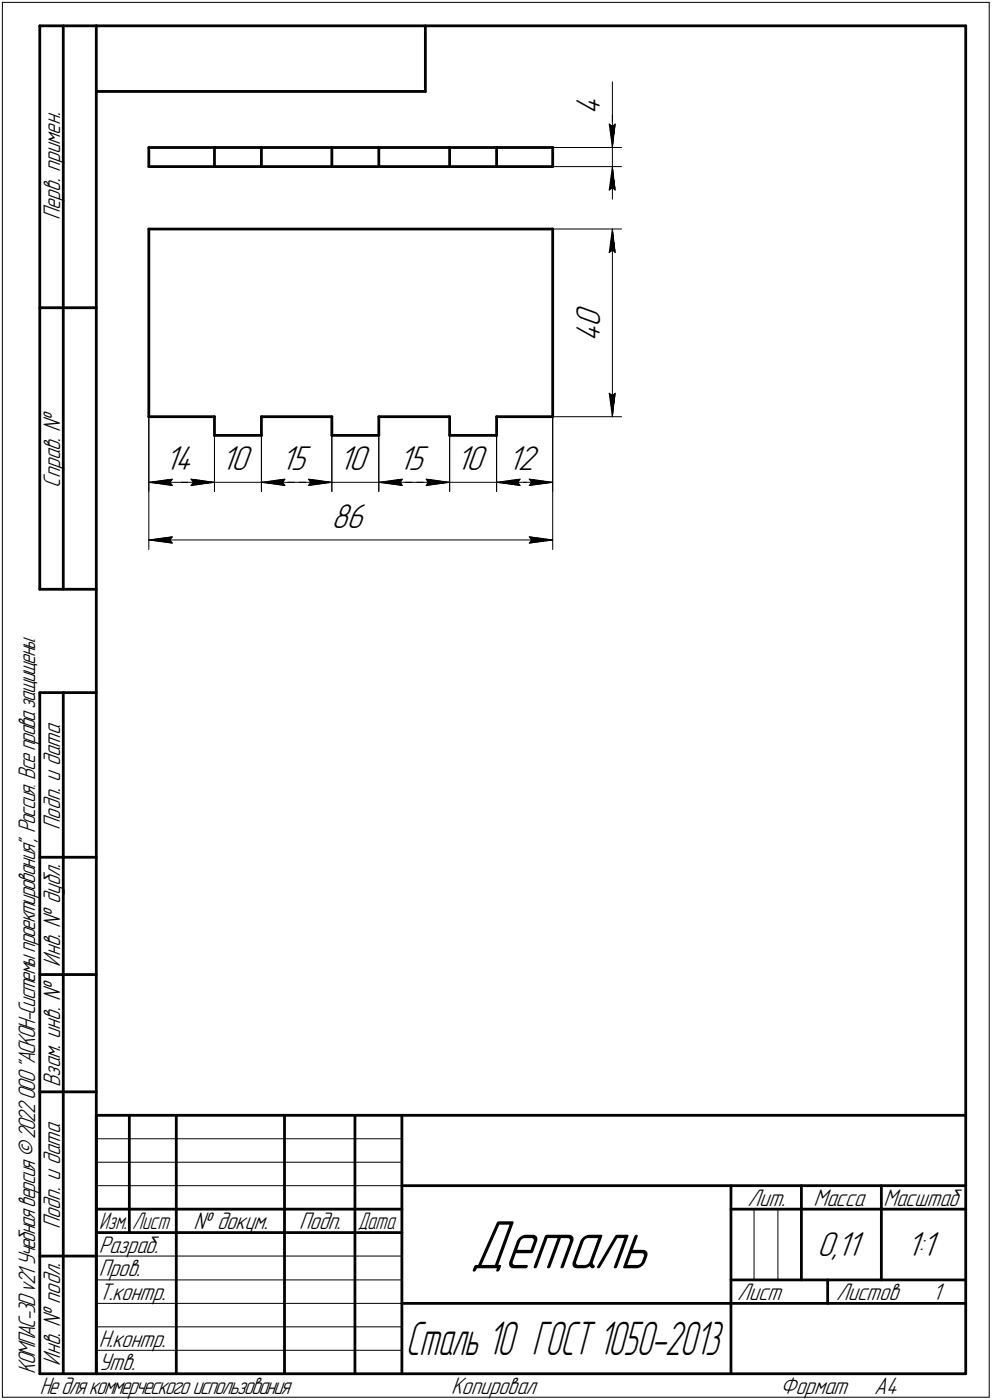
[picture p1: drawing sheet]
<svg xmlns="http://www.w3.org/2000/svg" width="211mm" height="298mm" viewBox="0 0 211 298" stroke-linecap="round" stroke-linejoin="round" font-family="sans-serif">
<g fill="none" stroke="#000" stroke-width=".59">
<path d="M8.5 5.5v120zM8.5 5.5h12zM13.5 5.5v120zM20.5 5.5v287zM20.5 5.5h185zM20.5 19.5h70zM90.5 5.5v14zM205.5 5.5v287zM31.7 31.4h13.9zM31.7 35.5h13.9zM31.7 31.4v4.1zM45.6 31.4h10z"/>
<path d="M45.6 35.5h10zM45.6 31.4v4.1zM55.6 31.4h15zM55.6 31.4v4.1zM55.6 35.5h15zM70.6 31.4v4.1zM70.6 35.5h10zM70.6 31.4h10zM80.6 31.4h15.1zM80.6 35.5h15.1zM80.6 31.4v4.1zM95.7 31.4h10z"/>
<path d="M95.7 31.4v4.1zM95.7 35.5h10zM105.7 35.5h11.9zM105.7 31.4h11.9zM105.7 31.4v4.1zM117.6 31.4v4.1zM31.7 48.8h85.9zM31.7 48.8v39.9zM117.6 48.8v39.9zM8.5 65.5h12zM31.7 88.7h13.9zM45.6 88.7v4z"/>
<path d="M45.6 92.7h10zM55.6 88.7h15zM55.6 88.7v4zM70.6 88.7v4zM70.6 92.7h10zM80.6 88.7h15.1zM80.6 88.7v4zM95.7 92.7h10zM95.7 88.7v4zM105.7 88.7h11.9zM105.7 88.7v4zM8.5 125.5h12z"/>
<path d="M8.5 147.5v145zM8.5 147.5h12zM13.5 147.5v145zM8.5 182.5h12zM8.5 207.5h12zM8.5 232.5h12zM20.5 237.5h185zM20.5 237.5v55zM27.5 237.5v25zM37.5 237.5v55zM60.5 237.5v55zM75.5 237.5v55z"/>
<path d="M85.5 237.5v55zM20.5 257.5h65zM85.5 252.5h120zM155.5 252.5v40zM155.5 257.5h15zM170.5 252.5v20zM170.5 257.5h35zM187.5 252.5v20zM8.5 267.5h12zM20.5 262.5h65zM85.5 277.5h70zM155.5 277.5h50z"/>
<path d="M155.5 272.5h50zM176.1 272.5v5zM8.5 292.5h12zM20.5 292.5h185z"/>
</g>
<g fill="none" stroke="#000" stroke-width=".21">
<path d="M.5 .5v297zM.5 .5h210zM130.3 17.4v9zM210.5 .5v297zM117.6 31.4h14.6zM117.6 35.5h14.6zM129.6 26.4l.7 .5zM129.6 26.4l.7 5zM130.3 26.4v5zM130.3 26.9l.6-.5zM130.3 24.5v6.9zM130.3 35.5l-.7 5z"/>
<path d="M130.3 40l.6 .5zM130.3 35.5l.6 5zM130.3 35.5v6.9zM130.3 31.4v4.1zM130.9 26.4l-.6 5zM117.6 48.8h14.6zM129.6 40.5l.7-.5zM129.6 53.8l.7-.5zM130.3 48.8l.6 5zM130.3 53.3l.6 .5zM130.3 48.8l-.7 5zM130.3 48.8v39.9z"/>
<path d="M31.7 88.7v28.3zM31.7 88.7v15.9zM45.6 88.7v15.9zM45.6 92.7v11.9zM55.6 92.7v11.9zM70.6 92.7v11.9zM80.6 92.7v11.9zM95.7 92.7v11.9zM105.7 92.7v11.9zM105.7 88.7v15.9zM117.6 88.7v28.3zM117.6 88.7v15.9z"/>
<path d="M117.6 88.7h14.6zM129.6 83.7l.7 5zM129.6 83.7l.7 .5zM130.3 84.2l.6-.5zM130.9 83.7l-.6 5zM31.7 115l5-.7zM31.7 115l5 .7zM31.7 115h85.9zM31.7 102.7l5-.7zM31.7 102.7l5 .7zM31.7 102.7h13.9zM36.2 115l.5 .7z"/>
<path d="M36.2 102.7l.5 .7zM36.7 114.3l-.5 .7zM36.7 102l-.5 .7zM38.6 102.7h7zM40.6 103.4l5-.7zM40.6 102l.5 .7zM40.6 102l5 .7zM41.1 102.7l-.5 .7zM45.6 102.7h10zM55.6 102.7l5 .7zM55.6 102.7l5-.7zM55.6 102.7h7.1z"/>
<path d="M55.6 102.7h15zM60.1 102.7l.5 .7zM60.6 102l-.5 .7zM63.7 102.7h6.9zM65.6 103.4l5-.7zM65.6 102l.5 .7zM65.6 102l5 .7zM66.1 102.7l-.5 .7zM70.6 102.7h10zM80.6 102.7l5 .7zM80.6 102.7l5-.7zM80.6 102.7h7z"/>
<path d="M80.6 102.7h15.1zM85.2 102.7l.4 .7zM85.6 102l-.4 .7zM88.6 102.7h7.1zM90.7 103.4l5-.7zM90.7 102l.4 .7zM90.7 102l5 .7zM91.1 102.7l-.4 .7zM95.7 102.7h10zM105.7 102.7l5 .7zM105.7 102.7l5-.7zM105.7 102.7h6.9z"/>
<path d="M105.7 102.7h11.9zM110.2 102.7l.5 .7zM110.7 102l-.5 .7zM112.6 115.7l5-.7zM112.6 114.3l.5 .7zM112.6 114.3l5 .7zM112.6 103.4l5-.7zM112.6 102l.5 .7zM112.6 102l5 .7zM113.1 115l-.5 .7zM113.1 102.7l-.5 .7zM20.5 247.5h65z"/>
<path d="M20.5 252.5h65zM20.5 242.5h65zM160.4 257.5v15zM165.5 257.5v15zM20.5 267.5h65zM20.5 272.5h65zM20.5 277.5h65zM.5 297.5h210zM20.5 282.5h65zM20.5 287.5h65z"/>
</g>
<g fill="#fff" stroke="#fff" stroke-width=".21">
<path d="M122.2 19.5h7.1zM122.2 19.6h7.1zM122.2 19.6h7.1zM122.2 19.7h7.1zM122.2 19.8h7.1zM122.2 19.9h7.1zM122.2 20h7.1zM122.2 20.1h7.1zM122.2 20.2h7.1zM122.2 20.2h7.1zM122.2 20.3h7.1zM122.2 20.4h7.1zM122.2 20.5h7.1zM122.2 20.6h7.1zM122.2 20.7h7.1zM122.2 20.7h7.1zM122.2 20.8h7.1zM122.2 20.9h7.1zM122.2 21h7.1zM122.2 21.1h7.1zM122.2 21.2h7.1zM122.2 21.3h7.1zM122.2 21.3h7.1zM122.2 21.4h7.1zM122.2 21.5h7.1zM122.2 21.6h7.1zM122.2 21.7h7.1zM122.2 21.8h7.1zM122.2 21.8h7.1zM122.2 21.9h7.1zM122.2 22h7.1zM122.2 22.1h7.1zM122.2 22.2h7.1zM122.2 22.3h7.1zM122.2 22.4h7.1zM122.2 22.4h7.1zM122.2 22.5h7.1zM122.2 22.6h7.1zM122.2 22.7h7.1zM122.2 22.8h7.1zM122.2 22.9h7.1zM122.2 22.9h7.1zM122.2 23h7.1zM122.2 23.1h7.1zM122.2 23.2h7.1zM122.2 23.3h7.1zM122.2 23.4h7.1zM122.2 23.5h7.1zM122.2 23.5h7.1zM122.2 23.6h7.1zM122.2 23.7h7.1zM122.2 23.8h7.1zM122.2 23.9h7.1zM122.2 24h7.1zM122.2 24h7.1zM122.2 24.1h7.1zM122.2 24.2h7.1zM122.2 24.3h7.1zM122.2 24.4h7.1z"/>
<path d="M129 26h2.5zM129.1 26.1h2.4zM129.1 26.2h2.4zM129.1 26.2h2.4zM129.1 26.3h2.4zM129.1 26.4h2.4zM129.1 26.5h2.4zM129.1 26.6h2.4zM129.2 26.7h2.2zM129.2 26.8h2.2zM129.2 26.8h2.2zM129.2 26.9h2.2zM129.2 27h2.2zM129.2 27.1h2.2zM129.2 27.2h2.2zM129.3 27.3h2zM129.3 27.3h2zM129.3 27.4h2zM129.3 27.5h2zM129.3 27.6h2zM129.3 27.7h2zM129.3 27.8h2zM129.4 27.9h1.8zM129.4 27.9h1.8zM129.4 28h1.8zM129.4 28.1h1.8zM129.4 28.2h1.8zM129.4 28.3h1.8zM129.4 28.4h1.8zM129.5 28.4h1.6zM129.5 28.5h1.6zM129.5 28.6h1.6zM129.5 28.7h1.6zM129.5 28.8h1.6zM129.5 28.9h1.6zM129.5 29h1.6zM129.5 29h1.6zM129.5 29.1h1.6zM129.5 29.2h1.6zM129.5 29.3h1.6zM129.5 29.4h1.6zM129.5 29.5h1.6zM129.5 29.5h1.6zM129.5 29.6h1.5zM129.6 29.7h1.4zM129.6 29.8h1.4zM129.7 29.9h1.2zM129.7 30h1.2zM129.8 30.1h1.1zM129.8 30.1h1zM129.8 30.2h1zM129.9 30.3h.8zM129.9 30.4h.8zM130 30.5h.7zM130 30.6h.6zM130 30.6h.6zM130 30.7h.6zM130 30.8h.6zM130.1 30.9h.5zM130.1 31h.4zM130.2 31.1h.3zM130.2 31.2h.3z"/>
<path d="M130.2 35.7h.3zM130.2 35.8h.3zM130.1 35.9h.4zM130.1 36h.5zM130 36.1h.6zM130 36.2h.6zM130 36.2h.6zM130 36.3h.6zM130 36.4h.7zM129.9 36.5h.8zM129.9 36.6h.8zM129.8 36.7h1zM129.8 36.7h1zM129.8 36.8h1.1zM129.7 36.9h1.2zM129.7 37h1.2zM129.6 37.1h1.4zM129.6 37.2h1.4zM129.5 37.3h1.5zM129.5 37.3h1.6zM129.5 37.4h1.6zM129.5 37.5h1.6zM129.5 37.6h1.6zM129.5 37.7h1.6zM129.5 37.8h1.6zM129.5 37.8h1.6zM129.5 37.9h1.6zM129.5 38h1.6zM129.5 38.1h1.6zM129.5 38.2h1.6zM129.5 38.3h1.6zM129.5 38.4h1.6zM129.5 38.4h1.6zM129.4 38.5h1.8zM129.4 38.6h1.8zM129.4 38.7h1.8zM129.4 38.8h1.8zM129.4 38.9h1.8zM129.4 38.9h1.8zM129.4 39h1.8zM129.3 39.1h1.9zM129.3 39.2h2zM129.3 39.3h2zM129.3 39.4h2zM129.3 39.5h2zM129.3 39.5h2zM129.3 39.6h2zM129.3 39.7h2zM129.2 39.8h2.2zM129.2 39.9h2.2zM129.2 40h2.2zM129.2 40h2.2zM129.2 40.1h2.2zM129.2 40.2h2.2zM129.2 40.3h2.2zM129.1 40.4h2.4zM129.1 40.5h2.4zM129.1 40.6h2.4zM129.1 40.6h2.4zM129.1 40.7h2.4zM129.1 40.8h2.4zM129.1 40.9h2.4z"/>
<path d="M70.5 106.8h8.2zM70.5 106.9h8.2zM70.5 107h8.2zM70.5 107.1h8.2zM70.5 107.2h8.2zM70.5 107.3h8.2zM70.5 107.4h8.2zM70.5 107.4h8.2zM70.5 107.5h8.2zM70.5 107.6h8.2zM70.5 107.7h8.2zM70.5 107.8h8.2zM70.5 107.9h8.2zM70.5 107.9h8.2zM70.5 108h8.2zM70.5 108.1h8.2zM70.5 108.2h8.2zM70.5 108.3h8.2zM70.5 108.4h8.2zM70.5 108.5h8.2zM70.5 108.5h8.2zM70.5 108.6h8.2zM70.5 108.7h8.2zM70.5 108.8h8.2zM70.5 108.9h8.2zM70.5 109h8.2zM70.5 109.1h8.2zM70.5 109.1h8.2zM70.5 109.2h8.2zM70.5 109.3h8.2zM70.5 109.4h8.2zM70.5 109.5h8.2zM70.5 109.6h8.2zM70.5 109.6h8.2zM70.5 109.7h8.2zM70.5 109.8h8.2zM70.5 109.9h8.2zM70.5 110h8.2zM70.5 110.1h8.2zM70.5 110.2h8.2zM70.5 110.2h8.2zM70.5 110.3h8.2zM70.5 110.4h8.2zM70.5 110.5h8.2zM70.5 110.6h8.2zM70.5 110.7h8.2zM70.5 110.7h8.2zM70.5 110.8h8.2zM70.5 110.9h8.2zM70.5 111h8.2zM70.5 111.1h8.2zM70.5 111.2h8.2zM70.5 111.3h8.2zM70.5 111.3h8.2zM70.5 111.4h8.2zM70.5 111.5h8.2zM70.5 111.6h8.2zM70.5 111.7h8.2zM70.5 111.8h8.2zM70.5 111.8h8.2zM70.5 111.9h8.2zM70.5 112h8.2zM70.5 112.1h8.2zM70.5 112.2h8.2zM70.5 112.3h8.2zM70.5 112.4h8.2zM70.5 112.4h8.2zM70.5 112.5h8.2zM70.5 112.6h8.2zM70.5 112.7h8.2zM70.5 112.8h8.2zM70.5 112.9h8.2zM70.5 112.9h8.2zM70.5 113h8.2zM70.5 113.1h8.2zM70.5 113.2h8.2zM70.5 113.3h8.2zM70.5 113.4h8.2zM70.5 113.5h8.2zM70.5 113.5h8.2zM70.5 113.6h8.2zM70.5 113.7h8.2zM70.5 113.8h8.2zM70.5 113.9h8.2z"/>
<path d="M36.5 113.9h.7zM35.7 114h1.5zM35 114h2.2zM34.2 114.1h3zM33.4 114.2h3.8zM33.3 114.3h3.9zM33.1 114.4h4.1zM32.9 114.5h4.3zM32.7 114.6h4.5zM32.5 114.6h4.7zM32.3 114.7h4.9zM32.1 114.8h5.1zM31.9 114.9h5.3zM31.7 115h5.5zM31.9 115.1h5.3zM32.1 115.1h5.1zM32.3 115.2h4.9zM32.5 115.3h4.7zM32.7 115.4h4.5zM32.9 115.5h4.3zM33.1 115.6h4.1zM33.3 115.7h3.9zM33.4 115.7h3.8zM34.1 115.8h3.1zM34.7 115.9h2.5zM35.3 116h1.9zM36 116.1h1.2zM36.6 116.2h.6z"/>
<path d="M112.1 113.9h.8zM112.1 114h1.5zM112.1 114h2.3zM112.1 114.1h3zM112.1 114.2h3.7zM112.1 114.3h4zM112.1 114.4h4.1zM112.1 114.5h4.3zM112.1 114.6h4.6zM112.1 114.6h4.7zM112.1 114.7h4.9zM112.1 114.8h5.2zM112.1 114.9h5.3zM112.1 115h5.5zM112.1 115.1h5.3zM112.1 115.1h5.2zM112.1 115.2h4.9zM112.1 115.3h4.7zM112.1 115.4h4.6zM112.1 115.5h4.3zM112.1 115.6h4.1zM112.1 115.7h4zM112.1 115.7h3.7zM112.1 115.8h3.1zM112.1 115.9h2.5zM112.1 116h1.9zM112.1 116.1h1.3zM112.1 116.2h.7z"/>
<path d="M35.1 94.6h7.1zM35.1 94.7h7.1zM35.1 94.7h7.1zM35.1 94.8h7.1zM35.1 94.9h7.1zM35.1 95h7.1zM35.1 95.1h7.1zM35.1 95.2h7.1zM35.1 95.2h7.1zM35.1 95.3h7.1zM35.1 95.4h7.1zM35.1 95.5h7.1zM35.1 95.6h7.1zM35.1 95.7h7.1zM35.1 95.8h7.1zM35.1 95.8h7.1zM35.1 95.9h7.1zM35.1 96h7.1zM35.1 96.1h7.1zM35.1 96.2h7.1zM35.1 96.3h7.1zM35.1 96.4h7.1zM35.1 96.4h7.1zM35.1 96.5h7.1zM35.1 96.6h7.1zM35.1 96.7h7.1zM35.1 96.8h7.1zM35.1 96.9h7.1zM35.1 96.9h7.1zM35.1 97h7.1zM35.1 97.1h7.1zM35.1 97.2h7.1zM35.1 97.3h7.1zM35.1 97.4h7.1zM35.1 97.5h7.1zM35.1 97.5h7.1zM35.1 97.6h7.1zM35.1 97.7h7.1zM35.1 97.8h7.1zM35.1 97.9h7.1zM35.1 98h7.1zM35.1 98h7.1zM35.1 98.1h7.1zM35.1 98.2h7.1zM35.1 98.3h7.1zM35.1 98.4h7.1zM35.1 98.5h7.1zM35.1 98.6h7.1zM35.1 98.6h7.1zM35.1 98.7h7.1zM35.1 98.8h7.1zM35.1 98.9h7.1zM35.1 99h7.1zM35.1 99.1h7.1zM35.1 99.1h7.1zM35.1 99.2h7.1zM35.1 99.3h7.1zM35.1 99.4h7.1zM35.1 99.5h7.1zM35.1 99.6h7.1zM35.1 99.7h7.1zM35.1 99.7h7.1zM35.1 99.8h7.1zM35.1 99.9h7.1zM35.1 100h7.1zM35.1 100.1h7.1zM35.1 100.2h7.1zM35.1 100.2h7.1zM35.1 100.3h7.1zM35.1 100.4h7.1zM35.1 100.5h7.1zM35.1 100.6h7.1zM35.1 100.7h7.1zM35.1 100.8h7.1zM35.1 100.8h7.1zM35.1 100.9h7.1zM35.1 101h7.1zM35.1 101.1h7.1zM35.1 101.2h7.1zM35.1 101.3h7.1zM35.1 101.3h7.1zM35.1 101.4h7.1zM35.1 101.5h7.1zM35.1 101.6h7.1z"/>
<path d="M36.6 101.5h.6zM36 101.6h1.2zM35.3 101.7h1.9zM34.7 101.8h2.5zM34.1 101.9h3.1zM33.4 101.9h3.8zM33.3 102h3.9zM33.1 102.1h4.1zM32.9 102.2h4.3zM32.7 102.3h4.5zM32.5 102.4h4.7zM32.3 102.4h4.9zM32.1 102.5h5.1zM31.9 102.6h5.3zM31.7 102.7h5.5zM31.9 102.8h5.3zM32.1 102.9h5.1zM32.3 103h4.9zM32.5 103h4.7zM32.7 103.1h4.5zM32.9 103.2h4.3zM33.1 103.3h4.1zM33.3 103.4h3.9zM33.4 103.5h3.8zM34.2 103.5h3zM35 103.6h2.2zM35.7 103.7h1.5zM36.5 103.8h.7z"/>
<path d="M40.1 101.5h.7zM40.1 101.6h1.3zM40.1 101.7h1.9zM40.1 101.8h2.6zM40.1 101.9h3.2zM40.1 101.9h3.8zM40.1 102h4zM40.1 102.1h4.2zM40.1 102.2h4.3zM40.1 102.3h4.6zM40.1 102.4h4.8zM40.1 102.4h4.9zM40.1 102.5h5.2zM40.1 102.6h5.4zM40.1 102.7h5.5zM40.1 102.8h5.4zM40.1 102.9h5.2zM40.1 103h4.9zM40.1 103h4.8zM40.1 103.1h4.6zM40.1 103.2h4.3zM40.1 103.3h4.2zM40.1 103.4h4zM40.1 103.5h3.8zM40.1 103.5h3.1zM40.1 103.6h2.3zM40.1 103.7h1.6zM40.1 103.8h.8z"/>
<path d="M47.1 94.6h7.1zM47.1 94.7h7.1zM47.1 94.7h7.1zM47.1 94.8h7.1zM47.1 94.9h7.1zM47.1 95h7.1zM47.1 95.1h7.1zM47.1 95.2h7.1zM47.1 95.2h7.1zM47.1 95.3h7.1zM47.1 95.4h7.1zM47.1 95.5h7.1zM47.1 95.6h7.1zM47.1 95.7h7.1zM47.1 95.8h7.1zM47.1 95.8h7.1zM47.1 95.9h7.1zM47.1 96h7.1zM47.1 96.1h7.1zM47.1 96.2h7.1zM47.1 96.3h7.1zM47.1 96.4h7.1zM47.1 96.4h7.1zM47.1 96.5h7.1zM47.1 96.6h7.1zM47.1 96.7h7.1zM47.1 96.8h7.1zM47.1 96.9h7.1zM47.1 96.9h7.1zM47.1 97h7.1zM47.1 97.1h7.1zM47.1 97.2h7.1zM47.1 97.3h7.1zM47.1 97.4h7.1zM47.1 97.5h7.1zM47.1 97.5h7.1zM47.1 97.6h7.1zM47.1 97.7h7.1zM47.1 97.8h7.1zM47.1 97.9h7.1zM47.1 98h7.1zM47.1 98h7.1zM47.1 98.1h7.1zM47.1 98.2h7.1zM47.1 98.3h7.1zM47.1 98.4h7.1zM47.1 98.5h7.1zM47.1 98.6h7.1zM47.1 98.6h7.1zM47.1 98.7h7.1zM47.1 98.8h7.1zM47.1 98.9h7.1zM47.1 99h7.1zM47.1 99.1h7.1zM47.1 99.1h7.1zM47.1 99.2h7.1zM47.1 99.3h7.1zM47.1 99.4h7.1zM47.1 99.5h7.1zM47.1 99.6h7.1zM47.1 99.7h7.1zM47.1 99.7h7.1zM47.1 99.8h7.1zM47.1 99.9h7.1zM47.1 100h7.1zM47.1 100.1h7.1zM47.1 100.2h7.1zM47.1 100.2h7.1zM47.1 100.3h7.1zM47.1 100.4h7.1zM47.1 100.5h7.1zM47.1 100.6h7.1zM47.1 100.7h7.1zM47.1 100.8h7.1zM47.1 100.8h7.1zM47.1 100.9h7.1zM47.1 101h7.1zM47.1 101.1h7.1zM47.1 101.2h7.1zM47.1 101.3h7.1zM47.1 101.3h7.1zM47.1 101.4h7.1zM47.1 101.5h7.1zM47.1 101.6h7.1z"/>
<path d="M40.1 101.5h.7zM40.1 101.6h1.3zM40.1 101.7h1.9zM40.1 101.8h2.6zM40.1 101.9h3.2zM40.1 101.9h3.8zM40.1 102h4zM40.1 102.1h4.2zM40.1 102.2h4.3zM40.1 102.3h4.6zM40.1 102.4h4.8zM40.1 102.4h4.9zM40.1 102.5h5.2zM40.1 102.6h5.4zM40.1 102.7h5.5zM40.1 102.8h5.4zM40.1 102.9h5.2zM40.1 103h4.9zM40.1 103h4.8zM40.1 103.1h4.6zM40.1 103.2h4.3zM40.1 103.3h4.2zM40.1 103.4h4zM40.1 103.5h3.8zM40.1 103.5h3.1zM40.1 103.6h2.3zM40.1 103.7h1.6zM40.1 103.8h.8z"/>
<path d="M60.5 101.5h.6zM59.9 101.6h1.2zM59.3 101.7h1.8zM58.7 101.8h2.4zM58.1 101.9h3zM57.4 101.9h3.7zM57.2 102h3.9zM57.1 102.1h4zM56.8 102.2h4.3zM56.6 102.3h4.5zM56.5 102.4h4.6zM56.2 102.4h4.9zM56 102.5h5.1zM55.9 102.6h5.2zM55.6 102.7h5.5zM55.9 102.8h5.2zM56 102.9h5.1zM56.2 103h4.9zM56.5 103h4.6zM56.6 103.1h4.5zM56.8 103.2h4.3zM57.1 103.3h4zM57.2 103.4h3.9zM57.4 103.5h3.7zM58.2 103.5h2.9zM58.9 103.6h2.2zM59.7 103.7h1.4zM60.5 103.8h.6z"/>
<path d="M59.8 94.6h6.7zM59.8 94.7h6.7zM59.8 94.7h6.7zM59.8 94.8h6.7zM59.8 94.9h6.7zM59.8 95h6.7zM59.8 95.1h6.7zM59.8 95.2h6.7zM59.8 95.2h6.7zM59.8 95.3h6.7zM59.8 95.4h6.7zM59.8 95.5h6.7zM59.8 95.6h6.7zM59.8 95.7h6.7zM59.8 95.8h6.7zM59.8 95.8h6.7zM59.8 95.9h6.7zM59.8 96h6.7zM59.8 96.1h6.7zM59.8 96.2h6.7zM59.8 96.3h6.7zM59.8 96.4h6.7zM59.8 96.4h6.7zM59.8 96.5h6.7zM59.8 96.6h6.7zM59.8 96.7h6.7zM59.8 96.8h6.7zM59.8 96.9h6.7zM59.8 96.9h6.7zM59.8 97h6.7zM59.8 97.1h6.7zM59.8 97.2h6.7zM59.8 97.3h6.7zM59.8 97.4h6.7zM59.8 97.5h6.7zM59.8 97.5h6.7zM59.8 97.6h6.7zM59.8 97.7h6.7zM59.8 97.8h6.7zM59.8 97.9h6.7zM59.8 98h6.7zM59.8 98h6.7zM59.8 98.1h6.7zM59.8 98.2h6.7zM59.8 98.3h6.7zM59.8 98.4h6.7zM59.8 98.5h6.7zM59.8 98.6h6.7zM59.8 98.6h6.7zM59.8 98.7h6.7zM59.8 98.8h6.7zM59.8 98.9h6.7zM59.8 99h6.7zM59.8 99.1h6.7zM59.8 99.1h6.7zM59.8 99.2h6.7zM59.8 99.3h6.7zM59.8 99.4h6.7zM59.8 99.5h6.7zM59.8 99.6h6.7zM59.8 99.7h6.7zM59.8 99.7h6.7zM59.8 99.8h6.7zM59.8 99.9h6.7zM59.8 100h6.7zM59.8 100.1h6.7zM59.8 100.2h6.7zM59.8 100.2h6.7zM59.8 100.3h6.7zM59.8 100.4h6.7zM59.8 100.5h6.7zM59.8 100.6h6.7zM59.8 100.7h6.7zM59.8 100.8h6.7zM59.8 100.8h6.7zM59.8 100.9h6.7zM59.8 101h6.7zM59.8 101.1h6.7zM59.8 101.2h6.7zM59.8 101.3h6.7zM59.8 101.3h6.7zM59.8 101.4h6.7zM59.8 101.5h6.7zM59.8 101.6h6.7z"/>
<path d="M60.5 101.5h.6zM59.9 101.6h1.2zM59.3 101.7h1.8zM58.7 101.8h2.4zM58.1 101.9h3zM57.4 101.9h3.7zM57.2 102h3.9zM57.1 102.1h4zM56.8 102.2h4.3zM56.6 102.3h4.5zM56.5 102.4h4.6zM56.2 102.4h4.9zM56 102.5h5.1zM55.9 102.6h5.2zM55.6 102.7h5.5zM55.9 102.8h5.2zM56 102.9h5.1zM56.2 103h4.9zM56.5 103h4.6zM56.6 103.1h4.5zM56.8 103.2h4.3zM57.1 103.3h4zM57.2 103.4h3.9zM57.4 103.5h3.7zM58.2 103.5h2.9zM58.9 103.6h2.2zM59.7 103.7h1.4zM60.5 103.8h.6z"/>
<path d="M65.1 101.5h.7zM65.1 101.6h1.3zM65.1 101.7h1.9zM65.1 101.8h2.5zM65.1 101.9h3.1zM65.1 101.9h3.7zM65.1 102h4zM65.1 102.1h4.2zM65.1 102.2h4.3zM65.1 102.3h4.6zM65.1 102.4h4.7zM65.1 102.4h4.9zM65.1 102.5h5.2zM65.1 102.6h5.3zM65.1 102.7h5.5zM65.1 102.8h5.3zM65.1 102.9h5.2zM65.1 103h4.9zM65.1 103h4.7zM65.1 103.1h4.6zM65.1 103.2h4.3zM65.1 103.3h4.2zM65.1 103.4h4zM65.1 103.5h3.7zM65.1 103.5h3.1zM65.1 103.6h2.3zM65.1 103.7h1.5zM65.1 103.8h.8z"/>
<path d="M72.1 94.6h7.1zM72.1 94.7h7.1zM72.1 94.7h7.1zM72.1 94.8h7.1zM72.1 94.9h7.1zM72.1 95h7.1zM72.1 95.1h7.1zM72.1 95.2h7.1zM72.1 95.2h7.1zM72.1 95.3h7.1zM72.1 95.4h7.1zM72.1 95.5h7.1zM72.1 95.6h7.1zM72.1 95.7h7.1zM72.1 95.8h7.1zM72.1 95.8h7.1zM72.1 95.9h7.1zM72.1 96h7.1zM72.1 96.1h7.1zM72.1 96.2h7.1zM72.1 96.3h7.1zM72.1 96.4h7.1zM72.1 96.4h7.1zM72.1 96.5h7.1zM72.1 96.6h7.1zM72.1 96.7h7.1zM72.1 96.8h7.1zM72.1 96.9h7.1zM72.1 96.9h7.1zM72.1 97h7.1zM72.1 97.1h7.1zM72.1 97.2h7.1zM72.1 97.3h7.1zM72.1 97.4h7.1zM72.1 97.5h7.1zM72.1 97.5h7.1zM72.1 97.6h7.1zM72.1 97.7h7.1zM72.1 97.8h7.1zM72.1 97.9h7.1zM72.1 98h7.1zM72.1 98h7.1zM72.1 98.1h7.1zM72.1 98.2h7.1zM72.1 98.3h7.1zM72.1 98.4h7.1zM72.1 98.5h7.1zM72.1 98.6h7.1zM72.1 98.6h7.1zM72.1 98.7h7.1zM72.1 98.8h7.1zM72.1 98.9h7.1zM72.1 99h7.1zM72.1 99.1h7.1zM72.1 99.1h7.1zM72.1 99.2h7.1zM72.1 99.3h7.1zM72.1 99.4h7.1zM72.1 99.5h7.1zM72.1 99.6h7.1zM72.1 99.7h7.1zM72.1 99.7h7.1zM72.1 99.8h7.1zM72.1 99.9h7.1zM72.1 100h7.1zM72.1 100.1h7.1zM72.1 100.2h7.1zM72.1 100.2h7.1zM72.1 100.3h7.1zM72.1 100.4h7.1zM72.1 100.5h7.1zM72.1 100.6h7.1zM72.1 100.7h7.1zM72.1 100.8h7.1zM72.1 100.8h7.1zM72.1 100.9h7.1zM72.1 101h7.1zM72.1 101.1h7.1zM72.1 101.2h7.1zM72.1 101.3h7.1zM72.1 101.3h7.1zM72.1 101.4h7.1zM72.1 101.5h7.1zM72.1 101.6h7.1z"/>
<path d="M65.1 101.5h.7zM65.1 101.6h1.3zM65.1 101.7h1.9zM65.1 101.8h2.5zM65.1 101.9h3.1zM65.1 101.9h3.7zM65.1 102h4zM65.1 102.1h4.2zM65.1 102.2h4.3zM65.1 102.3h4.6zM65.1 102.4h4.7zM65.1 102.4h4.9zM65.1 102.5h5.2zM65.1 102.6h5.3zM65.1 102.7h5.5zM65.1 102.8h5.3zM65.1 102.9h5.2zM65.1 103h4.9zM65.1 103h4.7zM65.1 103.1h4.6zM65.1 103.2h4.3zM65.1 103.3h4.2zM65.1 103.4h4zM65.1 103.5h3.7zM65.1 103.5h3.1zM65.1 103.6h2.3zM65.1 103.7h1.5zM65.1 103.8h.8z"/>
<path d="M85.5 101.5h.6zM84.9 101.6h1.2zM84.3 101.7h1.8zM83.7 101.8h2.4zM83.1 101.9h3zM82.5 101.9h3.6zM82.3 102h3.8zM82.1 102.1h4zM81.9 102.2h4.2zM81.7 102.3h4.4zM81.4 102.4h4.7zM81.3 102.4h4.8zM81 102.5h5.1zM80.9 102.6h5.2zM80.6 102.7h5.5zM80.9 102.8h5.2zM81 102.9h5.1zM81.3 103h4.8zM81.4 103h4.7zM81.7 103.1h4.4zM81.9 103.2h4.2zM82.1 103.3h4zM82.3 103.4h3.8zM82.5 103.5h3.6zM83.2 103.5h2.9zM84 103.6h2.1zM84.7 103.7h1.4zM85.4 103.8h.7z"/>
<path d="M84.8 94.6h6.7zM84.8 94.7h6.7zM84.8 94.7h6.7zM84.8 94.8h6.7zM84.8 94.9h6.7zM84.8 95h6.7zM84.8 95.1h6.7zM84.8 95.2h6.7zM84.8 95.2h6.7zM84.8 95.3h6.7zM84.8 95.4h6.7zM84.8 95.5h6.7zM84.8 95.6h6.7zM84.8 95.7h6.7zM84.8 95.8h6.7zM84.8 95.8h6.7zM84.8 95.9h6.7zM84.8 96h6.7zM84.8 96.1h6.7zM84.8 96.2h6.7zM84.8 96.3h6.7zM84.8 96.4h6.7zM84.8 96.4h6.7zM84.8 96.5h6.7zM84.8 96.6h6.7zM84.8 96.7h6.7zM84.8 96.8h6.7zM84.8 96.9h6.7zM84.8 96.9h6.7zM84.8 97h6.7zM84.8 97.1h6.7zM84.8 97.2h6.7zM84.8 97.3h6.7zM84.8 97.4h6.7zM84.8 97.5h6.7zM84.8 97.5h6.7zM84.8 97.6h6.7zM84.8 97.7h6.7zM84.8 97.8h6.7zM84.8 97.9h6.7zM84.8 98h6.7zM84.8 98h6.7zM84.8 98.1h6.7zM84.8 98.2h6.7zM84.8 98.3h6.7zM84.8 98.4h6.7zM84.8 98.5h6.7zM84.8 98.6h6.7zM84.8 98.6h6.7zM84.8 98.7h6.7zM84.8 98.8h6.7zM84.8 98.9h6.7zM84.8 99h6.7zM84.8 99.1h6.7zM84.8 99.1h6.7zM84.8 99.2h6.7zM84.8 99.3h6.7zM84.8 99.4h6.7zM84.8 99.5h6.7zM84.8 99.6h6.7zM84.8 99.7h6.7zM84.8 99.7h6.7zM84.8 99.8h6.7zM84.8 99.9h6.7zM84.8 100h6.7zM84.8 100.1h6.7zM84.8 100.2h6.7zM84.8 100.2h6.7zM84.8 100.3h6.7zM84.8 100.4h6.7zM84.8 100.5h6.7zM84.8 100.6h6.7zM84.8 100.7h6.7zM84.8 100.8h6.7zM84.8 100.8h6.7zM84.8 100.9h6.7zM84.8 101h6.7zM84.8 101.1h6.7zM84.8 101.2h6.7zM84.8 101.3h6.7zM84.8 101.3h6.7zM84.8 101.4h6.7zM84.8 101.5h6.7zM84.8 101.6h6.7z"/>
<path d="M85.5 101.5h.6zM84.9 101.6h1.2zM84.3 101.7h1.8zM83.7 101.8h2.4zM83.1 101.9h3zM82.5 101.9h3.6zM82.3 102h3.8zM82.1 102.1h4zM81.9 102.2h4.2zM81.7 102.3h4.4zM81.4 102.4h4.7zM81.3 102.4h4.8zM81 102.5h5.1zM80.9 102.6h5.2zM80.6 102.7h5.5zM80.9 102.8h5.2zM81 102.9h5.1zM81.3 103h4.8zM81.4 103h4.7zM81.7 103.1h4.4zM81.9 103.2h4.2zM82.1 103.3h4zM82.3 103.4h3.8zM82.5 103.5h3.6zM83.2 103.5h2.9zM84 103.6h2.1zM84.7 103.7h1.4zM85.4 103.8h.7z"/>
<path d="M90.2 101.5h.6zM90.2 101.6h1.2zM90.2 101.7h1.8zM90.2 101.8h2.5zM90.2 101.9h3.1zM90.2 101.9h3.7zM90.2 102h3.9zM90.2 102.1h4.1zM90.2 102.2h4.3zM90.2 102.3h4.5zM90.2 102.4h4.7zM90.2 102.4h4.9zM90.2 102.5h5.1zM90.2 102.6h5.3zM90.2 102.7h5.5zM90.2 102.8h5.3zM90.2 102.9h5.1zM90.2 103h4.9zM90.2 103h4.7zM90.2 103.1h4.5zM90.2 103.2h4.3zM90.2 103.3h4.1zM90.2 103.4h3.9zM90.2 103.5h3.7zM90.2 103.5h3zM90.2 103.6h2.3zM90.2 103.7h1.5zM90.2 103.8h.7z"/>
<path d="M97.1 94.6h7.1zM97.1 94.7h7.1zM97.1 94.7h7.1zM97.1 94.8h7.1zM97.1 94.9h7.1zM97.1 95h7.1zM97.1 95.1h7.1zM97.1 95.2h7.1zM97.1 95.2h7.1zM97.1 95.3h7.1zM97.1 95.4h7.1zM97.1 95.5h7.1zM97.1 95.6h7.1zM97.1 95.7h7.1zM97.1 95.8h7.1zM97.1 95.8h7.1zM97.1 95.9h7.1zM97.1 96h7.1zM97.1 96.1h7.1zM97.1 96.2h7.1zM97.1 96.3h7.1zM97.1 96.4h7.1zM97.1 96.4h7.1zM97.1 96.5h7.1zM97.1 96.6h7.1zM97.1 96.7h7.1zM97.1 96.8h7.1zM97.1 96.9h7.1zM97.1 96.9h7.1zM97.1 97h7.1zM97.1 97.1h7.1zM97.1 97.2h7.1zM97.1 97.3h7.1zM97.1 97.4h7.1zM97.1 97.5h7.1zM97.1 97.5h7.1zM97.1 97.6h7.1zM97.1 97.7h7.1zM97.1 97.8h7.1zM97.1 97.9h7.1zM97.1 98h7.1zM97.1 98h7.1zM97.1 98.1h7.1zM97.1 98.2h7.1zM97.1 98.3h7.1zM97.1 98.4h7.1zM97.1 98.5h7.1zM97.1 98.6h7.1zM97.1 98.6h7.1zM97.1 98.7h7.1zM97.1 98.8h7.1zM97.1 98.9h7.1zM97.1 99h7.1zM97.1 99.1h7.1zM97.1 99.1h7.1zM97.1 99.2h7.1zM97.1 99.3h7.1zM97.1 99.4h7.1zM97.1 99.5h7.1zM97.1 99.6h7.1zM97.1 99.7h7.1zM97.1 99.7h7.1zM97.1 99.8h7.1zM97.1 99.9h7.1zM97.1 100h7.1zM97.1 100.1h7.1zM97.1 100.2h7.1zM97.1 100.2h7.1zM97.1 100.3h7.1zM97.1 100.4h7.1zM97.1 100.5h7.1zM97.1 100.6h7.1zM97.1 100.7h7.1zM97.1 100.8h7.1zM97.1 100.8h7.1zM97.1 100.9h7.1zM97.1 101h7.1zM97.1 101.1h7.1zM97.1 101.2h7.1zM97.1 101.3h7.1zM97.1 101.3h7.1zM97.1 101.4h7.1zM97.1 101.5h7.1zM97.1 101.6h7.1z"/>
<path d="M90.2 101.5h.6zM90.2 101.6h1.2zM90.2 101.7h1.8zM90.2 101.8h2.5zM90.2 101.9h3.1zM90.2 101.9h3.7zM90.2 102h3.9zM90.2 102.1h4.1zM90.2 102.2h4.3zM90.2 102.3h4.5zM90.2 102.4h4.7zM90.2 102.4h4.9zM90.2 102.5h5.1zM90.2 102.6h5.3zM90.2 102.7h5.5zM90.2 102.8h5.3zM90.2 102.9h5.1zM90.2 103h4.9zM90.2 103h4.7zM90.2 103.1h4.5zM90.2 103.2h4.3zM90.2 103.3h4.1zM90.2 103.4h3.9zM90.2 103.5h3.7zM90.2 103.5h3zM90.2 103.6h2.3zM90.2 103.7h1.5zM90.2 103.8h.7z"/>
<path d="M110.6 101.5h.6zM110 101.6h1.2zM109.3 101.7h1.9zM108.7 101.8h2.5zM108.1 101.9h3.1zM107.4 101.9h3.8zM107.3 102h3.9zM107.1 102.1h4.1zM106.8 102.2h4.4zM106.7 102.3h4.5zM106.5 102.4h4.7zM106.3 102.4h4.9zM106.1 102.5h5.1zM105.9 102.6h5.3zM105.7 102.7h5.5zM105.9 102.8h5.3zM106.1 102.9h5.1zM106.3 103h4.9zM106.5 103h4.7zM106.7 103.1h4.5zM106.8 103.2h4.4zM107.1 103.3h4.1zM107.3 103.4h3.9zM107.4 103.5h3.8zM108.2 103.5h3zM109 103.6h2.2zM109.7 103.7h1.5zM110.5 103.8h.7z"/>
<path d="M108.1 94.6h7.1zM108.1 94.7h7.1zM108.1 94.7h7.1zM108.1 94.8h7.1zM108.1 94.9h7.1zM108.1 95h7.1zM108.1 95.1h7.1zM108.1 95.2h7.1zM108.1 95.2h7.1zM108.1 95.3h7.1zM108.1 95.4h7.1zM108.1 95.5h7.1zM108.1 95.6h7.1zM108.1 95.7h7.1zM108.1 95.8h7.1zM108.1 95.8h7.1zM108.1 95.9h7.1zM108.1 96h7.1zM108.1 96.1h7.1zM108.1 96.2h7.1zM108.1 96.3h7.1zM108.1 96.4h7.1zM108.1 96.4h7.1zM108.1 96.5h7.1zM108.1 96.6h7.1zM108.1 96.7h7.1zM108.1 96.8h7.1zM108.1 96.9h7.1zM108.1 96.9h7.1zM108.1 97h7.1zM108.1 97.1h7.1zM108.1 97.2h7.1zM108.1 97.3h7.1zM108.1 97.4h7.1zM108.1 97.5h7.1zM108.1 97.5h7.1zM108.1 97.6h7.1zM108.1 97.7h7.1zM108.1 97.8h7.1zM108.1 97.9h7.1zM108.1 98h7.1zM108.1 98h7.1zM108.1 98.1h7.1zM108.1 98.2h7.1zM108.1 98.3h7.1zM108.1 98.4h7.1zM108.1 98.5h7.1zM108.1 98.6h7.1zM108.1 98.6h7.1zM108.1 98.7h7.1zM108.1 98.8h7.1zM108.1 98.9h7.1zM108.1 99h7.1zM108.1 99.1h7.1zM108.1 99.1h7.1zM108.1 99.2h7.1zM108.1 99.3h7.1zM108.1 99.4h7.1zM108.1 99.5h7.1zM108.1 99.6h7.1zM108.1 99.7h7.1zM108.1 99.7h7.1zM108.1 99.8h7.1zM108.1 99.9h7.1zM108.1 100h7.1zM108.1 100.1h7.1zM108.1 100.2h7.1zM108.1 100.2h7.1zM108.1 100.3h7.1zM108.1 100.4h7.1zM108.1 100.5h7.1zM108.1 100.6h7.1zM108.1 100.7h7.1zM108.1 100.8h7.1zM108.1 100.8h7.1zM108.1 100.9h7.1zM108.1 101h7.1zM108.1 101.1h7.1zM108.1 101.2h7.1zM108.1 101.3h7.1zM108.1 101.3h7.1zM108.1 101.4h7.1zM108.1 101.5h7.1zM108.1 101.6h7.1z"/>
<path d="M110.6 101.5h.6zM110 101.6h1.2zM109.3 101.7h1.9zM108.7 101.8h2.5zM108.1 101.9h3.1zM107.4 101.9h3.8zM107.3 102h3.9zM107.1 102.1h4.1zM106.8 102.2h4.4zM106.7 102.3h4.5zM106.5 102.4h4.7zM106.3 102.4h4.9zM106.1 102.5h5.1zM105.9 102.6h5.3zM105.7 102.7h5.5zM105.9 102.8h5.3zM106.1 102.9h5.1zM106.3 103h4.9zM106.5 103h4.7zM106.7 103.1h4.5zM106.8 103.2h4.4zM107.1 103.3h4.1zM107.3 103.4h3.9zM107.4 103.5h3.8zM108.2 103.5h3zM109 103.6h2.2zM109.7 103.7h1.5zM110.5 103.8h.7z"/>
<path d="M112.1 101.5h.7zM112.1 101.6h1.3zM112.1 101.7h1.9zM112.1 101.8h2.5zM112.1 101.9h3.1zM112.1 101.9h3.7zM112.1 102h4zM112.1 102.1h4.1zM112.1 102.2h4.3zM112.1 102.3h4.6zM112.1 102.4h4.7zM112.1 102.4h4.9zM112.1 102.5h5.2zM112.1 102.6h5.3zM112.1 102.7h5.5zM112.1 102.8h5.3zM112.1 102.9h5.2zM112.1 103h4.9zM112.1 103h4.7zM112.1 103.1h4.6zM112.1 103.2h4.3zM112.1 103.3h4.1zM112.1 103.4h4zM112.1 103.5h3.7zM112.1 103.5h3zM112.1 103.6h2.3zM112.1 103.7h1.5zM112.1 103.8h.8z"/>
<path d="M122.2 64.7h7.1zM122.2 64.8h7.1zM122.2 64.9h7.1zM122.2 64.9h7.1zM122.2 65h7.1zM122.2 65.1h7.1zM122.2 65.2h7.1zM122.2 65.3h7.1zM122.2 65.4h7.1zM122.2 65.4h7.1zM122.2 65.5h7.1zM122.2 65.6h7.1zM122.2 65.7h7.1zM122.2 65.8h7.1zM122.2 65.9h7.1zM122.2 66h7.1zM122.2 66h7.1zM122.2 66.1h7.1zM122.2 66.2h7.1zM122.2 66.3h7.1zM122.2 66.4h7.1zM122.2 66.5h7.1zM122.2 66.5h7.1zM122.2 66.6h7.1zM122.2 66.7h7.1zM122.2 66.8h7.1zM122.2 66.9h7.1zM122.2 67h7.1zM122.2 67.1h7.1zM122.2 67.1h7.1zM122.2 67.2h7.1zM122.2 67.3h7.1zM122.2 67.4h7.1zM122.2 67.5h7.1zM122.2 67.6h7.1zM122.2 67.6h7.1zM122.2 67.7h7.1zM122.2 67.8h7.1zM122.2 67.9h7.1zM122.2 68h7.1zM122.2 68.1h7.1zM122.2 68.2h7.1zM122.2 68.2h7.1zM122.2 68.3h7.1zM122.2 68.4h7.1zM122.2 68.5h7.1zM122.2 68.6h7.1zM122.2 68.7h7.1zM122.2 68.7h7.1zM122.2 68.8h7.1zM122.2 68.9h7.1zM122.2 69h7.1zM122.2 69.1h7.1zM122.2 69.2h7.1zM122.2 69.3h7.1zM122.2 69.3h7.1zM122.2 69.4h7.1zM122.2 69.5h7.1zM122.2 69.6h7.1zM122.2 69.7h7.1zM122.2 69.8h7.1zM122.2 69.8h7.1zM122.2 69.9h7.1zM122.2 70h7.1zM122.2 70.1h7.1zM122.2 70.2h7.1zM122.2 70.3h7.1zM122.2 70.4h7.1zM122.2 70.4h7.1zM122.2 70.5h7.1zM122.2 70.6h7.1zM122.2 70.7h7.1zM122.2 70.8h7.1zM122.2 70.9h7.1zM122.2 71h7.1zM122.2 71h7.1zM122.2 71.1h7.1zM122.2 71.2h7.1zM122.2 71.3h7.1zM122.2 71.4h7.1zM122.2 71.5h7.1zM122.2 71.5h7.1zM122.2 71.6h7.1zM122.2 71.7h7.1zM122.2 71.8h7.1zM122.2 71.9h7.1zM122.2 72h7.1zM122.2 72.1h7.1zM122.2 72.1h7.1zM122.2 72.2h7.1zM122.2 72.3h7.1zM122.2 72.4h7.1zM122.2 72.5h7.1zM122.2 72.6h7.1zM122.2 72.6h7.1zM122.2 72.7h7.1z"/>
<path d="M130.2 49h.3zM130.2 49.1h.3zM130.1 49.2h.4zM130.1 49.3h.5zM130 49.4h.6zM130 49.4h.6zM130 49.5h.6zM130 49.6h.6zM130 49.7h.7zM129.9 49.8h.8zM129.9 49.9h.8zM129.8 50h1zM129.8 50h1zM129.8 50.1h1.1zM129.7 50.2h1.2zM129.7 50.3h1.2zM129.6 50.4h1.4zM129.6 50.5h1.4zM129.5 50.5h1.5zM129.5 50.6h1.6zM129.5 50.7h1.6zM129.5 50.8h1.6zM129.5 50.9h1.6zM129.5 51h1.6zM129.5 51.1h1.6zM129.5 51.1h1.6zM129.5 51.2h1.6zM129.5 51.3h1.6zM129.5 51.4h1.6zM129.5 51.5h1.6zM129.5 51.6h1.6zM129.5 51.6h1.6zM129.5 51.7h1.6zM129.4 51.8h1.8zM129.4 51.9h1.8zM129.4 52h1.8zM129.4 52.1h1.8zM129.4 52.2h1.8zM129.4 52.2h1.8zM129.4 52.3h1.8zM129.3 52.4h1.9zM129.3 52.5h2zM129.3 52.6h2zM129.3 52.7h2zM129.3 52.7h2zM129.3 52.8h2zM129.3 52.9h2zM129.3 53h2zM129.2 53.1h2.2zM129.2 53.2h2.2zM129.2 53.3h2.2zM129.2 53.3h2.2zM129.2 53.4h2.2zM129.2 53.5h2.2zM129.2 53.6h2.2zM129.1 53.7h2.4zM129.1 53.8h2.4zM129.1 53.8h2.4zM129.1 53.9h2.4zM129.1 54h2.4zM129.1 54.1h2.4zM129.1 54.2h2.4z"/>
<path d="M129 83.2h2.5zM129.1 83.3h2.4zM129.1 83.4h2.4zM129.1 83.5h2.4zM129.1 83.6h2.4zM129.1 83.7h2.4zM129.1 83.7h2.4zM129.1 83.8h2.4zM129.2 83.9h2.2zM129.2 84h2.2zM129.2 84.1h2.2zM129.2 84.2h2.2zM129.2 84.2h2.2zM129.2 84.3h2.2zM129.2 84.4h2.2zM129.3 84.5h2zM129.3 84.6h2zM129.3 84.7h2zM129.3 84.8h2zM129.3 84.8h2zM129.3 84.9h2zM129.3 85h2zM129.3 85.1h1.9zM129.4 85.2h1.8zM129.4 85.3h1.8zM129.4 85.3h1.8zM129.4 85.4h1.8zM129.4 85.5h1.8zM129.4 85.6h1.8zM129.4 85.7h1.8zM129.5 85.8h1.6zM129.5 85.9h1.6zM129.5 85.9h1.6zM129.5 86h1.6zM129.5 86.1h1.6zM129.5 86.2h1.6zM129.5 86.3h1.6zM129.5 86.4h1.6zM129.5 86.4h1.6zM129.5 86.5h1.6zM129.5 86.6h1.6zM129.5 86.7h1.6zM129.5 86.8h1.6zM129.5 86.9h1.6zM129.5 87h1.5zM129.6 87h1.4zM129.6 87.1h1.4zM129.7 87.2h1.2zM129.7 87.3h1.2zM129.8 87.4h1.1zM129.8 87.5h1zM129.8 87.5h1zM129.9 87.6h.8zM129.9 87.7h.8zM130 87.8h.7zM130 87.9h.6zM130 88h.6zM130 88.1h.6zM130 88.1h.6zM130.1 88.2h.5zM130.1 88.3h.4zM130.2 88.4h.3zM130.2 88.5h.3z"/>
</g>
<g fill="#000" stroke="#000" stroke-width=".21">
<path d="M129.7 26.6h.2zM129.7 26.7h.3zM129.7 26.8h.4zM129.7 26.8h.5zM129.7 26.9h.6zM129.7 27h.6zM129.8 27.1h.5zM129.8 27.2h.5zM129.8 27.3h.5zM129.8 27.3h.5zM129.8 27.4h.5zM129.8 27.5h.5zM129.8 27.6h.5zM129.9 27.7h.4zM129.9 27.8h.4zM129.9 27.9h.4zM129.9 27.9h.4zM129.9 28h.4zM129.9 28.1h.4zM129.9 28.2h.4zM129.9 28.3h.4zM130 28.4h.3zM130 28.4h.3zM130 28.5h.3zM130 28.6h.3zM130 28.7h.3zM130 28.8h.3zM130 28.9h.3zM130 29h.3zM130 29h.3zM130 29.1h.3zM130 29.2h.3zM130 29.3h.3zM130 29.4h.3zM130 29.5h.3zM130.1 29.5h.2zM130.1 29.6h.2zM130.1 29.7h.2zM130.1 29.8h.2zM130.1 29.9h.2zM130.1 30h.2zM130.1 30.1h.2zM130.1 30.1h.2z"/>
<path d="M130.1 36.7h.2zM130.1 36.8h.2zM130.1 36.9h.2zM130.1 37h.2zM130.1 37.1h.2zM130.1 37.2h.2zM130.1 37.3h.2zM130.1 37.3h.2zM130 37.4h.3zM130 37.5h.3zM130 37.6h.3zM130 37.7h.3zM130 37.8h.3zM130 37.8h.3zM130 37.9h.3zM130 38h.3zM130 38.1h.3zM130 38.2h.3zM130 38.3h.3zM130 38.4h.3zM130 38.4h.3zM130 38.5h.3zM129.9 38.6h.4zM129.9 38.7h.4zM129.9 38.8h.4zM129.9 38.9h.4zM129.9 38.9h.4zM129.9 39h.4zM129.9 39.1h.4zM129.9 39.2h.4zM129.8 39.3h.5zM129.8 39.4h.5zM129.8 39.5h.5zM129.8 39.5h.5zM129.8 39.6h.5zM129.8 39.7h.5zM129.8 39.8h.5zM129.7 39.9h.6zM129.7 40h.6zM129.7 40h.5zM129.7 40.1h.4zM129.7 40.2h.3zM129.7 40.3h.2z"/>
<path d="M130.3 36.2h.2zM130.3 36.3h.2zM130.3 36.4h.2zM130.3 36.5h.2zM130.3 36.6h.2zM130.3 36.7h.2zM130.3 36.7h.2zM130.3 36.8h.2zM130.3 36.9h.3zM130.3 37h.3zM130.3 37.1h.3zM130.3 37.2h.3zM130.3 37.3h.3zM130.3 37.3h.3zM130.3 37.4h.3zM130.3 37.5h.3zM130.3 37.6h.3zM130.3 37.7h.3zM130.3 37.8h.3zM130.3 37.8h.3zM130.3 37.9h.3zM130.3 38h.3zM130.3 38.1h.3zM130.3 38.2h.3zM130.3 38.3h.3zM130.3 38.4h.4zM130.3 38.4h.4zM130.3 38.5h.4zM130.3 38.6h.4zM130.3 38.7h.4zM130.3 38.8h.4zM130.3 38.9h.4zM130.3 38.9h.4zM130.3 39h.4zM130.3 39.1h.5zM130.3 39.2h.5zM130.3 39.3h.5zM130.3 39.4h.5zM130.3 39.5h.5zM130.3 39.5h.5zM130.3 39.6h.5zM130.3 39.7h.5zM130.3 39.8h.6zM130.3 39.9h.6zM130.3 40h.6zM130.5 40h.4zM130.6 40.1h.3zM130.6 40.2h.3zM130.7 40.3h.2z"/>
<path d="M130.7 26.6h.2zM130.6 26.7h.3zM130.6 26.8h.3zM130.5 26.8h.4zM130.3 26.9h.6zM130.3 27h.6zM130.3 27.1h.6zM130.3 27.2h.5zM130.3 27.3h.5zM130.3 27.3h.5zM130.3 27.4h.5zM130.3 27.5h.5zM130.3 27.6h.5zM130.3 27.7h.5zM130.3 27.8h.5zM130.3 27.9h.4zM130.3 27.9h.4zM130.3 28h.4zM130.3 28.1h.4zM130.3 28.2h.4zM130.3 28.3h.4zM130.3 28.4h.4zM130.3 28.4h.4zM130.3 28.5h.4zM130.3 28.6h.3zM130.3 28.7h.3zM130.3 28.8h.3zM130.3 28.9h.3zM130.3 29h.3zM130.3 29h.3zM130.3 29.1h.3zM130.3 29.2h.3zM130.3 29.3h.3zM130.3 29.4h.3zM130.3 29.5h.3zM130.3 29.5h.3zM130.3 29.6h.3zM130.3 29.7h.3zM130.3 29.8h.3zM130.3 29.9h.3zM130.3 30h.3zM130.3 30.1h.2zM130.3 30.1h.2zM130.3 30.2h.2zM130.3 30.3h.2zM130.3 30.4h.2zM130.3 30.5h.2zM130.3 30.6h.2zM130.3 30.6h.2z"/>
<path d="M130.1 50h.2zM130.1 50.1h.2zM130.1 50.2h.2zM130.1 50.3h.2zM130.1 50.4h.2zM130.1 50.5h.2zM130.1 50.5h.2zM130.1 50.6h.2zM130 50.7h.3zM130 50.8h.3zM130 50.9h.3zM130 51h.3zM130 51.1h.3zM130 51.1h.3zM130 51.2h.3zM130 51.3h.3zM130 51.4h.3zM130 51.5h.3zM130 51.6h.3zM130 51.6h.3zM130 51.7h.3zM130 51.8h.3zM129.9 51.9h.4zM129.9 52h.4zM129.9 52.1h.4zM129.9 52.2h.4zM129.9 52.2h.4zM129.9 52.3h.4zM129.9 52.4h.4zM129.9 52.5h.4zM129.8 52.6h.5zM129.8 52.7h.5zM129.8 52.7h.5zM129.8 52.8h.5zM129.8 52.9h.5zM129.8 53h.5zM129.8 53.1h.5zM129.7 53.2h.6zM129.7 53.3h.6zM129.7 53.3h.5zM129.7 53.4h.4zM129.7 53.5h.3zM129.7 53.6h.2z"/>
<path d="M130.3 49.5h.2zM130.3 49.6h.2zM130.3 49.7h.2zM130.3 49.8h.2zM130.3 49.9h.2zM130.3 50h.2zM130.3 50h.2zM130.3 50.1h.2zM130.3 50.2h.3zM130.3 50.3h.3zM130.3 50.4h.3zM130.3 50.5h.3zM130.3 50.5h.3zM130.3 50.6h.3zM130.3 50.7h.3zM130.3 50.8h.3zM130.3 50.9h.3zM130.3 51h.3zM130.3 51.1h.3zM130.3 51.1h.3zM130.3 51.2h.3zM130.3 51.3h.3zM130.3 51.4h.3zM130.3 51.5h.3zM130.3 51.6h.3zM130.3 51.6h.4zM130.3 51.7h.4zM130.3 51.8h.4zM130.3 51.9h.4zM130.3 52h.4zM130.3 52.1h.4zM130.3 52.2h.4zM130.3 52.2h.4zM130.3 52.3h.4zM130.3 52.4h.5zM130.3 52.5h.5zM130.3 52.6h.5zM130.3 52.7h.5zM130.3 52.7h.5zM130.3 52.8h.5zM130.3 52.9h.5zM130.3 53h.5zM130.3 53.1h.6zM130.3 53.2h.6zM130.3 53.3h.6zM130.5 53.3h.4zM130.6 53.4h.3zM130.6 53.5h.3zM130.7 53.6h.2z"/>
<path d="M129.7 83.9h.2zM129.7 84h.3zM129.7 84.1h.4zM129.7 84.2h.5zM129.7 84.2h.6zM129.7 84.3h.6zM129.8 84.4h.5zM129.8 84.5h.5zM129.8 84.6h.5zM129.8 84.7h.5zM129.8 84.8h.5zM129.8 84.8h.5zM129.8 84.9h.5zM129.9 85h.4zM129.9 85.1h.4zM129.9 85.2h.4zM129.9 85.3h.4zM129.9 85.3h.4zM129.9 85.4h.4zM129.9 85.5h.4zM129.9 85.6h.4zM130 85.7h.3zM130 85.8h.3zM130 85.9h.3zM130 85.9h.3zM130 86h.3zM130 86.1h.3zM130 86.2h.3zM130 86.3h.3zM130 86.4h.3zM130 86.4h.3zM130 86.5h.3zM130 86.6h.3zM130 86.7h.3zM130 86.8h.3zM130.1 86.9h.2zM130.1 87h.2zM130.1 87h.2zM130.1 87.1h.2zM130.1 87.2h.2zM130.1 87.3h.2zM130.1 87.4h.2zM130.1 87.5h.2z"/>
<path d="M130.7 83.9h.2zM130.6 84h.3zM130.6 84.1h.3zM130.5 84.2h.4zM130.3 84.2h.6zM130.3 84.3h.6zM130.3 84.4h.6zM130.3 84.5h.5zM130.3 84.6h.5zM130.3 84.7h.5zM130.3 84.8h.5zM130.3 84.8h.5zM130.3 84.9h.5zM130.3 85h.5zM130.3 85.1h.5zM130.3 85.2h.4zM130.3 85.3h.4zM130.3 85.3h.4zM130.3 85.4h.4zM130.3 85.5h.4zM130.3 85.6h.4zM130.3 85.7h.4zM130.3 85.8h.4zM130.3 85.9h.4zM130.3 85.9h.3zM130.3 86h.3zM130.3 86.1h.3zM130.3 86.2h.3zM130.3 86.3h.3zM130.3 86.4h.3zM130.3 86.4h.3zM130.3 86.5h.3zM130.3 86.6h.3zM130.3 86.7h.3zM130.3 86.8h.3zM130.3 86.9h.3zM130.3 87h.3zM130.3 87h.3zM130.3 87.1h.3zM130.3 87.2h.3zM130.3 87.3h.3zM130.3 87.4h.2zM130.3 87.5h.2zM130.3 87.5h.2zM130.3 87.6h.2zM130.3 87.7h.2zM130.3 87.8h.2zM130.3 87.9h.2zM130.3 88h.2z"/>
<path d="M31.7 115h4.5zM32.3 115.1h3.9zM32.9 115.1h3.4zM33.6 115.2h2.8zM34.2 115.3h2.2zM34.8 115.4h1.7zM35.5 115.5h1.1zM36.1 115.6h.6z"/>
<path d="M31.7 102.7h4.5zM32.3 102.8h3.9zM32.9 102.9h3.4zM33.6 103h2.8zM34.2 103h2.2zM34.8 103.1h1.7zM35.5 103.2h1.1zM36.1 103.3h.6z"/>
<path d="M36.1 114.4h.6zM35.5 114.5h1.1zM34.8 114.6h1.7zM34.2 114.6h2.2zM33.6 114.7h2.8zM32.9 114.8h3.4zM32.3 114.9h3.9z"/>
<path d="M36.1 102.1h.6zM35.5 102.2h1.1zM34.8 102.3h1.7zM34.2 102.4h2.2zM33.6 102.4h2.8zM32.9 102.5h3.4zM32.3 102.6h3.9z"/>
<path d="M40.7 102.1h.6zM40.8 102.2h1.1zM40.9 102.3h1.7zM40.9 102.4h2.3zM41 102.4h2.8zM41.1 102.5h3.3zM41.1 102.6h3.9z"/>
<path d="M40.7 102.1h.6zM40.8 102.2h1.1zM40.9 102.3h1.7zM40.9 102.4h2.3zM41 102.4h2.8zM41.1 102.5h3.3zM41.1 102.6h3.9z"/>
<path d="M41.1 102.7h4.5zM41.1 102.8h3.9zM41.1 102.9h3.3zM41 103h2.8zM40.9 103h2.3zM40.9 103.1h1.7zM40.8 103.2h1.1zM40.7 103.3h.6z"/>
<path d="M41.1 102.7h4.5zM41.1 102.8h3.9zM41.1 102.9h3.3zM41 103h2.8zM40.9 103h2.3zM40.9 103.1h1.7zM40.8 103.2h1.1zM40.7 103.3h.6z"/>
<path d="M55.6 102.7h4.5zM56.3 102.8h3.9zM56.9 102.9h3.4zM57.6 103h2.8zM58.2 103h2.2zM58.8 103.1h1.7zM59.4 103.2h1.1zM60 103.3h.6z"/>
<path d="M55.6 102.7h4.5zM56.3 102.8h3.9zM56.9 102.9h3.4zM57.6 103h2.8zM58.2 103h2.2zM58.8 103.1h1.7zM59.4 103.2h1.1zM60 103.3h.6z"/>
<path d="M60 102.1h.6zM59.4 102.2h1.1zM58.8 102.3h1.7zM58.2 102.4h2.2zM57.6 102.4h2.8zM56.9 102.5h3.4zM56.3 102.6h3.9z"/>
<path d="M60 102.1h.6zM59.4 102.2h1.1zM58.8 102.3h1.7zM58.2 102.4h2.2zM57.6 102.4h2.8zM56.9 102.5h3.4zM56.3 102.6h3.9z"/>
<path d="M65.7 102.1h.6zM65.8 102.2h1.1zM65.9 102.3h1.7zM65.9 102.4h2.3zM66 102.4h2.7zM66 102.5h3.4zM66.1 102.6h3.9z"/>
<path d="M65.7 102.1h.6zM65.8 102.2h1.1zM65.9 102.3h1.7zM65.9 102.4h2.3zM66 102.4h2.7zM66 102.5h3.4zM66.1 102.6h3.9z"/>
<path d="M66.1 102.7h4.5zM66.1 102.8h3.9zM66 102.9h3.4zM66 103h2.7zM65.9 103h2.3zM65.9 103.1h1.7zM65.8 103.2h1.1zM65.7 103.3h.6z"/>
<path d="M66.1 102.7h4.5zM66.1 102.8h3.9zM66 102.9h3.4zM66 103h2.7zM65.9 103h2.3zM65.9 103.1h1.7zM65.8 103.2h1.1zM65.7 103.3h.6z"/>
<path d="M80.6 102.7h4.6zM81.3 102.8h4zM81.9 102.9h3.4zM82.5 103h2.8zM83.1 103h2.3zM83.7 103.1h1.8zM84.4 103.2h1.1zM85 103.3h.6z"/>
<path d="M80.6 102.7h4.6zM81.3 102.8h4zM81.9 102.9h3.4zM82.5 103h2.8zM83.1 103h2.3zM83.7 103.1h1.8zM84.4 103.2h1.1zM85 103.3h.6z"/>
<path d="M85 102.1h.6zM84.4 102.2h1.1zM83.7 102.3h1.8zM83.1 102.4h2.3zM82.5 102.4h2.8zM81.9 102.5h3.4zM81.3 102.6h4z"/>
<path d="M85 102.1h.6zM84.4 102.2h1.1zM83.7 102.3h1.8zM83.1 102.4h2.3zM82.5 102.4h2.8zM81.9 102.5h3.4zM81.3 102.6h4z"/>
<path d="M90.8 102.1h.6zM90.8 102.2h1.1zM90.8 102.3h1.8zM90.9 102.4h2.3zM91 102.4h2.8zM91 102.5h3.5zM91.1 102.6h4z"/>
<path d="M90.8 102.1h.6zM90.8 102.2h1.1zM90.8 102.3h1.8zM90.9 102.4h2.3zM91 102.4h2.8zM91 102.5h3.5zM91.1 102.6h4z"/>
<path d="M91.1 102.7h4.6zM91.1 102.8h4zM91 102.9h3.5zM91 103h2.8zM90.9 103h2.3zM90.8 103.1h1.8zM90.8 103.2h1.1zM90.8 103.3h.6z"/>
<path d="M91.1 102.7h4.6zM91.1 102.8h4zM91 102.9h3.5zM91 103h2.8zM90.9 103h2.3zM90.8 103.1h1.8zM90.8 103.2h1.1zM90.8 103.3h.6z"/>
<path d="M105.7 102.7h4.5zM106.3 102.8h3.9zM106.9 102.9h3.4zM107.6 103h2.8zM108.2 103h2.2zM108.8 103.1h1.7zM109.5 103.2h1.1zM110.1 103.3h.6z"/>
<path d="M105.7 102.7h4.5zM106.3 102.8h3.9zM106.9 102.9h3.4zM107.6 103h2.8zM108.2 103h2.2zM108.8 103.1h1.7zM109.5 103.2h1.1zM110.1 103.3h.6z"/>
<path d="M110.1 102.1h.6zM109.5 102.2h1.1zM108.8 102.3h1.7zM108.2 102.4h2.2zM107.6 102.4h2.8zM106.9 102.5h3.4zM106.3 102.6h3.9z"/>
<path d="M110.1 102.1h.6zM109.5 102.2h1.1zM108.8 102.3h1.7zM108.2 102.4h2.2zM107.6 102.4h2.8zM106.9 102.5h3.4zM106.3 102.6h3.9z"/>
<path d="M112.7 114.4h.6zM112.8 114.5h1.1zM112.9 114.6h1.7zM112.9 114.6h2.2zM112.9 114.7h2.8zM113 114.8h3.4zM113.1 114.9h3.9z"/>
<path d="M112.7 102.1h.6zM112.8 102.2h1.1zM112.9 102.3h1.7zM112.9 102.4h2.2zM112.9 102.4h2.8zM113 102.5h3.4zM113.1 102.6h3.9z"/>
<path d="M113.1 115h4.5zM113.1 115.1h3.9zM113 115.1h3.4zM112.9 115.2h2.8zM112.9 115.3h2.2zM112.9 115.4h1.7zM112.8 115.5h1.1zM112.7 115.6h.6z"/>
<path d="M113.1 102.7h4.5zM113.1 102.8h3.9zM113 102.9h3.4zM112.9 103h2.8zM112.9 103h2.2zM112.9 103.1h1.7zM112.8 103.2h1.1zM112.7 103.3h.6z"/>
</g>
<text font-size="15.6" x="100" y="270.1">Деталь</text>
<text font-size="10.6" x="86.4" y="288.5">Сталь 10 ГОСТ 1050-2013</text>
<g font-size="7.8">
<text x="127.7" y="24.5" transform="rotate(-90 127.7 24.5)">4</text>
<text x="127.7" y="69.7" transform="rotate(-90 127.7 69.7)">0</text>
<text x="127.7" y="72.8" transform="rotate(-90 127.7 72.8)">4</text>
<text x="35.1" y="100.1">14</text>
<text x="47.1" y="100.1">10</text>
<text x="59.8" y="100.1">15</text>
<text x="72.1" y="100.1">10</text>
<text x="84.8" y="100.1">15</text>
<text x="97.1" y="100.1">10</text>
<text x="108.1" y="100.1">12</text>
<text x="70.6" y="112.5">86</text>
<text x="173.9" y="267.5">0,11</text>
<text x="192.9" y="267.5">1:1</text>
</g>
<g font-size="5.4">
<text x="12.8" y="46.9" transform="rotate(-90 12.8 46.9)">Перв. примен.</text>
<text x="12.8" y="103.8" transform="rotate(-90 12.8 103.8)">Справ. №</text>
<text x="12.8" y="176.7" transform="rotate(-90 12.8 176.7)">Подп. и дата</text>
<text x="12.8" y="205.8" transform="rotate(-90 12.8 205.8)">Инв. № дубл.</text>
<text x="12.8" y="231.6" transform="rotate(-90 12.8 231.6)">Взам. инв. №</text>
<text x="159.1" y="256.8">Лит.</text>
<text x="173.1" y="256.8">Масса</text>
<text x="188" y="256.8">Масштаб</text>
<text x="12.8" y="261.7" transform="rotate(-90 12.8 261.7)">Подп. и дата</text>
<text x="41.2" y="261.8">№ докум.</text>
<text x="63.6" y="261.8">Подп.</text>
<text x="21" y="266.8">Разраб.</text>
<text x="21" y="271.8">Пров.</text>
<text x="21" y="276.8">Т.контр.</text>
<text x="156.9" y="276.8">Лист</text>
<text x="177.9" y="276.8">Листов</text>
<text x="198.4" y="276.8">1</text>
<text x="21" y="286.8">Н.контр.</text>
<text x="7.5" y="292.5" transform="rotate(-90 7.5 292.5)">КОМПАС-3Dv21 Учебнаяверсия©2022ООО&quot;АСКОН-Системыпроектирования&quot;, Россия. Всеправазащищены.</text>
<text x="12.8" y="290.8" transform="rotate(-90 12.8 290.8)">Инв. № подл.</text>
<text x="21" y="291.8">Утв.</text>
<text x="8.5" y="296.7">Недлякоммерческогоиспользования</text>
<text x="96" y="296.8">Копировал</text>
<text x="166" y="296.8">Формат</text>
<text x="186" y="296.8">A4</text>
</g>
<g font-size="5.3">
<text x="21.1" y="261.8">Изм.</text>
<text x="28.1" y="261.8">Лист</text>
<text x="76.1" y="261.8">Дата</text>
</g>
</svg>
